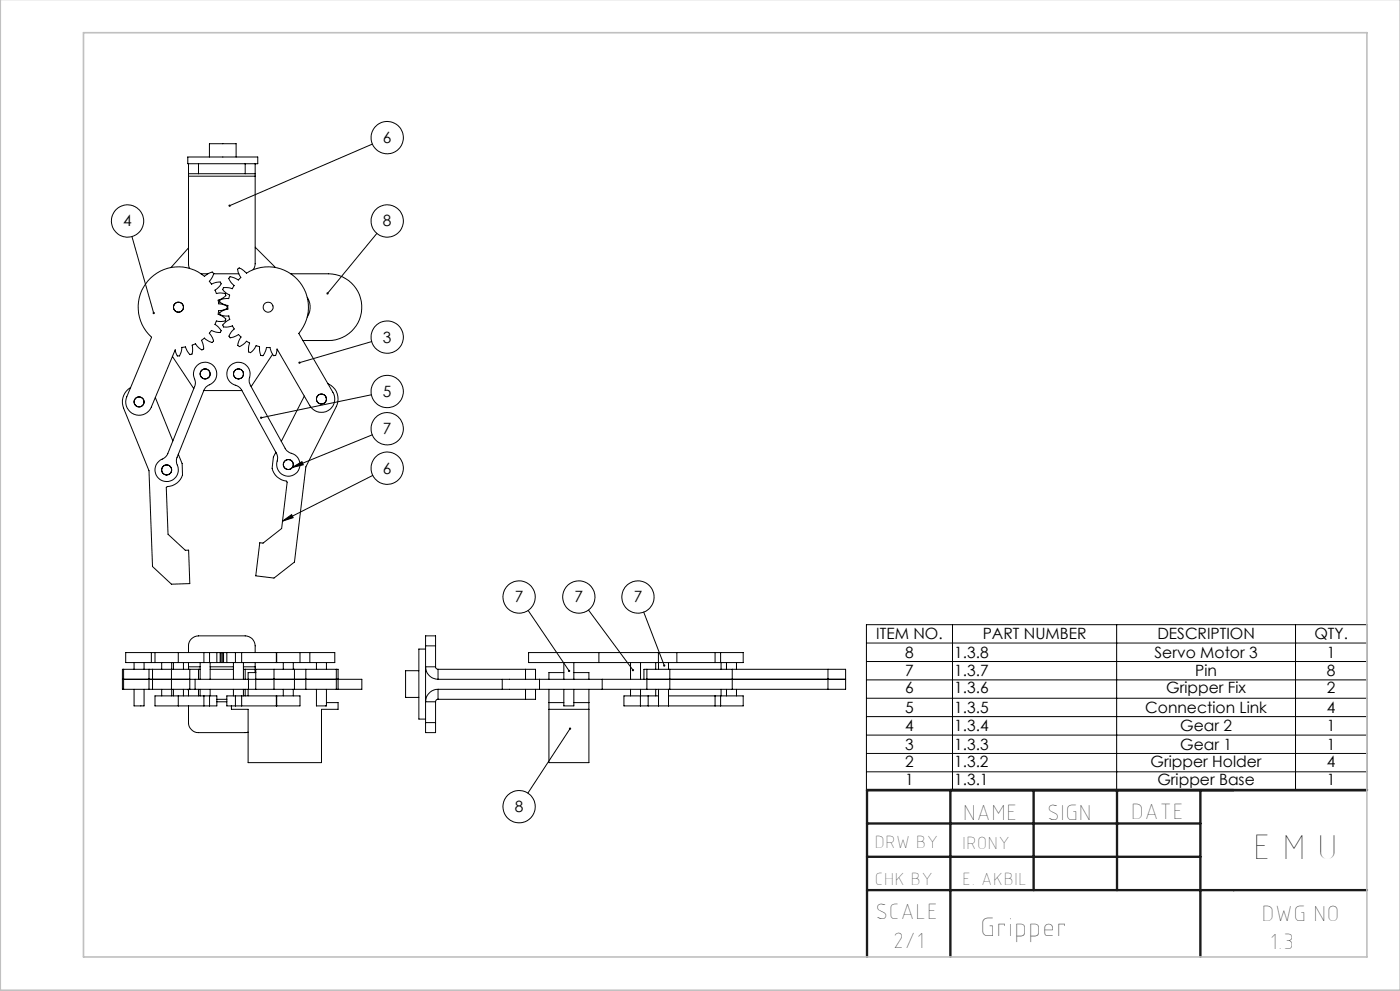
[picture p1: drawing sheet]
<svg xmlns="http://www.w3.org/2000/svg" width="420mm" height="297mm" viewBox="0 0 420 297" stroke-linecap="round" stroke-linejoin="round" font-family="sans-serif">
<g fill="none" stroke="#000" stroke-width=".3">
<path d="M56.6 49.1h-.3v-2h21v2h-.7M56.6 52.1h2.9M56.6 49.1h2.9M56.6 52.1v.7M56.6 52.8v26.3l.3 1.3M56.6 49.1v3M56.6 52.8h20M59.5 49.1v3M59.5 52.1h14.1M59.5 49.1h14.1M62.8 47.1v-4h8v4M73.6 52.1h3"/>
<path d="M73.6 49.1h3M73.6 49.1v3M76.6 52.1v.7M76.6 52.8v26.3l-.6 1.7M76.6 49.1v3M111.7 43.2l-42.8 18.5M39.6 70.9l6.5 22.9M56.6 74.3l-5.3 5.9M76.6 74.1l6.1 6.1M113.1 70l-14.9 17.9M45.2 83.3a12.1 12.1 0 0 1 16.1-.5l.8-.6a1.55 1.55 0 0 1 1.8-.5l.1 .1a1.79 1.79 0 0 1-.7 2l-.5 .5 .7 .9 .9-.4a1.52 1.52 0 0 1 1.8 0h.1a2.68 2.68 0 0 1-1.8 2.2l.4 1 1-.2a1.56 1.56 0 0 1 1.8 .4v.2a1.59 1.59 0 0 1-1.3 1.2l-1 .4 .2 1 1 .2a1.58 1.58 0 0 1 1.6 .8v.2a2.8 2.8 0 0 1-2.6 .9l-.1 .3a.81 .81 0 0 0 .9 1.2 1.54 1.54 0 0 1 1.3 1.3l-.1 .1a1.5 1.5 0 0 1-1.7 .3h-.3a.68 .68 0 0 0-1 .7l-.1 .2 .8 .6a1.48 1.48 0 0 1 .9 1.5l-.1 .2a4 4 0 0 1-2.7-.4l-.1 .1a.78 .78 0 0 0-.4 .8 .78 .78 0 0 0 .5 .6 1.39 1.39 0 0 1 .5 1.8l-.1 .1a1.61 1.61 0 0 1-1.7-.6l-.8-.6-.3 .3a.72 .72 0 0 0-.5 .6 .72 .72 0 0 0 .4 .7 1.39 1.39 0 0 1-.1 1.8l-.1 .1a2.85 2.85 0 0 1-2.1-1.8l-1 .4 .2 1.1a1.38 1.38 0 0 1-.5 1.7h-.1a1.73 1.73 0 0 1-1.3-1.6l-.3-.6-1.1 .1-.1 1a1.45 1.45 0 0 1-.9 1.6h-.3l-.6-1.9-7.2 17.2a4 4 0 0 1-5.2 2.1 4 4 0 0 1-2.2-5.2l7.5-17.8a12.1 12.1 0 0 1-.3-17.8zM60.3 82.1h2.1"/>
<path d="M64.1 82.1h7.5M71.3 80.7l.1-.2a.72 .72 0 0 1 1.2 .2l1.3 1.2a12.1 12.1 0 0 1 15.7 2.2 12.1 12.1 0 0 1 0 15.8l10.3 17.7a4 4 0 0 1-1.5 5.4 4 4 0 0 1-5.4-1.4l-9.9-17-.1 .7a1.05 1.05 0 0 1-.6 1.3h-.1a2.73 2.73 0 0 1-1.2-2.1l-.1-.4h-.2a.81 .81 0 0 0-.9 .2 .81 .81 0 0 0-.2 .8 1.48 1.48 0 0 1-1.1 1.5h-.1a1.82 1.82 0 0 1-.6-2 .77 .77 0 0 0-1-1l-.6 .9a1.55 1.55 0 0 1-1.4 1.1l-.1-.1a1.49 1.49 0 0 1-.2-1.7l.3-1-.8-.5-.9 .7a1.36 1.36 0 0 1-1.6 .7l-.1-.1a2.71 2.71 0 0 1 .8-2.6l-.2-.2a.82 .82 0 0 0-1.4-.1 1.76 1.76 0 0 1-1.8 .4l-.1-.2a1.84 1.84 0 0 1 1-1.8l.5-.5-.6-1-.9 .3a1.74 1.74 0 0 1-1.8-.1l-.1-.2a1.55 1.55 0 0 1 1.2-1.4l.8-.5-.2-1h-1.1a1.59 1.59 0 0 1-1.7-.7v-.1a1.9 1.9 0 0 1 1.8-1.1 .65 .65 0 0 0 .6-1l.1-.3-1-.2a1.51 1.51 0 0 1-1.5-1.1v-.1a1.89 1.89 0 0 1 2-.6h.7l.1-.3a.81 .81 0 0 0-.7-1.3 1.49 1.49 0 0 1-1.1-1.4l.1-.1a1.81 1.81 0 0 1 2-.1l.7 .2 .1-.2a.81 .81 0 0 0 .3-.8 .81 .81 0 0 0-.6-.6 1.63 1.63 0 0 1-.7-1.6 .72 .72 0 0 1 1.2-.1l.9 .4a.74 .74 0 0 0 1.2-.3zM87.2 82.1h11.3a10 10 0 0 1 10 10 10 10 0 0 1-10 10h-7.6M92.2 89.1a5.5 5.5 0 0 1 0 5.9M39.2 116.1a5 5 0 0 0-2.1 6.2l7.6 18.8 1.1 28.7 5.6 5.3 5.5-.2-.3-10h-1l-5.2-4.8-.5-14 .3-.3a5 5 0 0 0 4.6-3.4l-.2-3.4-1.1-2.9M46.6 119.2l5.3 12.9M51.7 106.8l6.4 9.7M59.2 109.4a3.5 3.5 0 0 1 5.5 1.2 3.5 3.5 0 0 1-2.4 5l-1.1 1.4-8.1 20.1a3.4 3.4 0 0 0 .3 2.9 3.5 3.5 0 0 1-2.7 4.2 3.5 3.5 0 0 1-4.2-2.7 3.5 3.5 0 0 1 2.7-4.2l1-1.1 8.2-20.4a3.2 3.2 0 0 0-.3-2.9 3.6 3.6 0 0 1 1.1-3.5zM61.1 117h11.5M69.3 109.4a3.6 3.6 0 0 1 4.5 0 3.6 3.6 0 0 1 1 4.3l.3 1.8 10.4 18.9a3.6 3.6 0 0 0 2.5 1.7 3.5 3.5 0 0 1 1.7 4.6 3.5 3.5 0 0 1-4.6 1.8 3.5 3.5 0 0 1-1.9-4.6l.1-.9-.4-1.2-10.4-18.9a3.5 3.5 0 0 0-2.5-1.7 3.5 3.5 0 0 1-.7-5.8zM81.8 106.2l-6.4 9.6M91.3 118.7l-6.9 13.6"/>
<path d="M98.4 115a4.9 4.9 0 0 1 2.5 6.8l-9.1 18.1-3.5 28.5-6.1 4.8-5.5-.6 1.2-9.9 1 .1 5.6-4.4 1.6-13.9-.2-.3a4.9 4.9 0 0 1-4.3-3.8l.4-3.5 .8-1.4M111.4 118.3l-33 6.9M111.5 102.4l-21.6 6.3M111.7 130.3l-24 9.8M84.8 156.2l2.7-2 .4 .9zM87.7 140.1l2.9-1.7 .4 .9zM111.8 142.5l-27 13.7M40.2 198.6v2M43.2 198.6v2M45.4 195.6h-7.7v3h7.7M45.4 198.6h1.1M45.4 195.6h1.1"/>
<path d="M45.4 195.6v3M46.5 195.6h7M46.5 198.6h7M46.5 195.6v3M48.5 198.6v2M51.5 198.6v2M52 198.6v2M53.5 195.6v3M53.5 198.6h7.7M53.5 195.6h7.7M55 198.6v2M56.6 199.8v.8"/>
<path d="M56.6 195.6a4.5 4.5 0 0 1 .8-4.2l1-.6 1.1-.2h14.1a3 3 0 0 1 3 3v2M56.6 198.6v1.2M56.6 199.8h3.4M60 198.6v5M61.2 198.6h1.7M61.2 195.6h1.7M61.2 195.6v3M62.9 198.6h2.2M62.9 195.6h2.2M62.9 195.6v3M63 198.6v5M63 199.8h7"/>
<path d="M65.1 198.6h.9M65.1 195.6h.9M65.1 195.6v3M66 198.6h.4M66 195.6h.4M66 195.6v3M66.4 198.6h.4M66.4 195.6h.4M66.4 195.6v3M66.8 198.6h.3M66.8 195.6h.3M66.8 195.6v3"/>
<path d="M67.1 198.6h1M67.1 195.6h1M67.1 195.6v3M68.1 195.6h2.5M68.1 198.6h2.5M68.1 195.6v3M70 198.6v5M70.6 195.6h1.9M70.6 198.6h1.9M70.6 195.6v3M72.5 198.6h10.5M72.5 195.6h10.5"/>
<path d="M72.5 195.6v3M73 198.6v5M73 199.8h3.6M76.6 199.8v.8M76.6 198.6v1.2M82.9 195.6v3M83 195.6h7M83 198.6h7M83 195.6v3M85 198.6v2M88 198.6v2M90 195.6v3"/>
<path d="M90 198.6h3M90 195.6h3M93 195.6h7.4v3h-7.4M93 195.6v3M94.9 198.6v2M97.9 198.6v2M127.7 199.8v10.5M127.7 194.5h-2v21h2M127.7 199.8a3.8 3.8 0 0 0 3.7 3.8M127.7 193.6v-3h3v3M127.7 199.8h3M127.7 193.6v6.2"/>
<path d="M127.7 193.6h3M130.7 199.8l.2 .6 .5 .2M130.7 193.6v6.2M158.4 182.9l12.3 18.2M169.2 198.6v5M172.2 198.6v5M176.5 182.8l13.4 18M179.7 198.6h23.4M179.7 195.6h-21.1v3h21.1M179.7 195.6h17.8M179.7 195.6v3M189.2 198.6v5"/>
<path d="M192.2 198.6v5M193.1 183.4l6.2 16.1M196.7 198.6v2M197.5 195.6h5.6M197.5 195.6l.1 5M200.6 198.6v2M203.1 198.6h11.4M203.1 195.6h11.4M203.1 195.6v3M214.5 198.6h1.7M214.5 195.6h1.7M214.5 195.6v3"/>
<path d="M216.2 195.6h6.8v3h-6.8M216.2 195.6v3M216.3 198.6v2M217.9 198.6v2M220.9 198.6v2M259.9 187.2h150.2v49.6h-150.2zM259.9 198.3h150.2M259.9 192.7h150.2M285.7 187.2v49.6M335 187.2v49.6M388.7 187.2v49.6M36.7 203.6h71.8v3h-7.1"/>
<path d="M37.1 200.6h-.4v6h.4M37.1 200.6h19.8M37.1 206.6h63.8M37.1 200.6v6M40.2 206.6v5h3v-5M44.7 200.6v6M45.8 200.6v6M48.5 206.6v2M51.4 200.6v6M51.5 206.6v2M52 206.6v2M53.5 208.6h-7v3h7"/>
<path d="M53.5 208.6v3M53.5 211.6h7.7M53.5 208.6h7.7M55 206.6v2M56.4 206.6l.2 .5M56.6 211.6v5a3 3 0 0 0 2.9 3l14.9-.2M56.6 206.6v2M56.9 200.6h2.6M56.9 200.6v6M58.5 203.6v3M59.5 200.6v3M59.5 206.6v2"/>
<path d="M59.5 200.6h.5M60 206.6v2M61.2 211.6h1.7M61.2 208.6h1.7M61.2 208.6v3M62.9 208.6h2.2v3h-2.2M62.9 208.6v3M63 206.6v2M63 200.6h7M65.1 209.6h3M65.1 210.3h3M70 206.6v2"/>
<path d="M70.6 211.6h1.9M70.6 208.6h1.9M70.6 208.6h-2.5v3h2.5M70.6 208.6v3M72.5 211.6h10.5M72.5 208.6h10.5M72.5 208.6v3M73 206.6v2M73 200.6h.6M73.6 200.6h3M73.6 200.6v3M73.6 206.6v2"/>
<path d="M74.4 206.6v2M74.5 203.6v3M76.6 201l.1 .5M76.6 200.6v1M76.7 201.6h-2.3v2M82.2 200.6v6M82.9 208.6v3M83 208.6h7v3h-7M83 208.6v3M85 206.6v2M88 206.6v2M88.3 200.6v6"/>
<path d="M91.8 200.6v6M94.9 206.6v5h3v-5M97.9 210.6h3.5v2h-5v16h-22v-16h-5v-1M100.9 200.6h.5v6M100.9 206.6h.5M100.9 200.6h-24.2v6M100.9 200.6v6M125.7 201h-4v8h4M127.7 216.6v3h3v-3M127.7 210.3h3M127.7 216.6h3M127.7 210.3v6.3"/>
<path d="M130.7 210.3v6.3M131.4 209.6l-.6 .3-.1 .4M131.4 206.6a3.8 3.8 0 0 0-3.7 3.7M131.4 203.6h122.3M131.4 209.6h26.3M131.4 200.6h26.3M131.4 206.6h62.7M131.4 200.6v3M131.4 206.6v3M150.7 203.6v3M157.7 200.6h3v3M157.7 200.6v3"/>
<path d="M157.7 206.6v3M160.7 206.6v3h-3M161.9 203.6v3M164.7 206.6v22h12v-22M164.7 210.6h4.5M164.7 212.6h12M169.2 206.6v5h3v-5M169.2 201.6h-4.5v2M171 218.4l-12.6 19.3M172.2 201.6h4.5v2M172.2 210.6h4.5M180.7 203.6v3"/>
<path d="M189.2 206.6v2M192.1 211.6h2.4M192.2 206.6l-.1 5M194.1 200.6h-.9v3M194.1 206.6h6.8M194.1 200.6h6.8M194.1 200.6v6M194.5 208.6h-7.3v3h4.9M194.5 211.6h3.1M194.5 208.6h3.1M194.5 208.6v3M196.7 206.6v2"/>
<path d="M197.6 211.6h3M197.6 206.6v5M200.6 211.6h13.9M200.6 208.6h13.9M200.6 206.6v5M200.9 200.6h52.8v6h-52.8M200.9 200.6v6M214.5 208.6h1.7M214.5 211.6h1.7M214.5 208.6v3M216.2 208.6h6.8v3h-6.8M216.2 208.6v3"/>
<path d="M216.3 206.6v2M217.9 206.6v2M219.7 200.6v6M220.9 206.6v2M248.4 200.6v6M259.9 203.8h150.2M259.9 209.3h150.2M259.9 214.8h150.2M259.9 220.3h150.2M259.9 225.8h150.2M259.9 231.3h150.2"/>
<circle cx="116.2" cy="41.3" r="4.8"/>
<circle cx="38.3" cy="66.2" r="4.8"/>
<circle cx="116.2" cy="66.2" r="4.8"/>
<circle cx="53.5" cy="92" r="1.51"/>
<circle cx="53.5" cy="92.1" r="1.5"/>
<circle cx="80.4" cy="92.1" r="1.49"/>
<circle cx="61.5" cy="112.1" r="1.5"/>
<circle cx="61.6" cy="112.1" r="1.5"/>
<circle cx="71.5" cy="112.1" r="1.5"/>
<circle cx="71.6" cy="112.1" r="1.5"/>
<circle cx="96.4" cy="119.6" r="1.49"/>
<circle cx="116.2" cy="101" r="4.8"/>
<circle cx="116.2" cy="117.3" r="4.8"/>
<circle cx="41.7" cy="120.4" r="1.51"/>
<circle cx="41.7" cy="120.5" r="1.49"/>
<circle cx="86.5" cy="139.2" r="1.49"/>
<circle cx="86.5" cy="139.2" r="1.5"/>
<circle cx="116.2" cy="128.5" r="4.8"/>
<circle cx="50" cy="140.8" r="1.51"/>
<circle cx="116.2" cy="140.3" r="4.8"/>
<circle cx="155.7" cy="178.9" r="4.8"/>
<circle cx="173.7" cy="178.9" r="4.8"/>
<circle cx="191.4" cy="178.9" r="4.8"/>
<circle cx="155.7" cy="241.8" r="4.8"/>
</g>
<path d="M285.1 236.8v50M310.1 236.8v30M335.1 236.8v30M360.1 236.8v50M410.1 236.8h-150v50M260.1 246.8h100M260.1 256.8h100M260.1 266.8h150" fill="none" stroke="#191924" stroke-width=".7"/>
<path d="M.1 -.1v296.9h419.9M25 9.8h385.1v277h-385.1z" fill="none" stroke="#c0c0c0" stroke-width=".5"/>
<path d="M98 87.7v.5l.2-.3-.2 .3a.34 .34 0 0 0 .5 0 .34 .34 0 0 0 0-.5 .34 .34 0 0 0-.5 0zM84.8 156.2l2.7-2 .4 .9zM89.7 108.4l-.2 .4 .4-.1-.4 .1a.33 .33 0 0 0 .5 .2 .33 .33 0 0 0 .1-.5 .33 .33 0 0 0-.4-.1zM45.9 93.6l-.1 .4 .4 .2-.1-.4 .3 .3v-.4zM78.1 125l-.1 .3 .4-.1-.4 .1a.34 .34 0 0 0 .5 .2 .34 .34 0 0 0 .1-.5 .34 .34 0 0 0-.5 0zM68.7 61.4l-.1 .4 .3-.1-.3 .1a.34 .34 0 0 0 .5 .1 .34 .34 0 0 0 .1-.5 .34 .34 0 0 0-.5 0zM87.7 140.1l2.9-1.7 .4 .9zM170.5 200.8v.5l.4 .1-.2-.3 .2 .3 .1-.5zM189.7 200.6l-.1 .4 .5 .1-.2-.3 .2 .3 .1-.4zM199 199.2v.5l.4 .1-.1-.3 .2 .2 .1-.4zM170.7 218.2a.35 .35 0 0 0 .1 .4 .35 .35 0 0 0 .5 0 .35 .35 0 0 0-.1-.5l-.2 .3 .2-.3z" fill="#000"/>
<text font-size="11.1" x="375.8" y="257.4">E M U</text>
<text font-size="8.3" x="294" y="280.6">Gripper</text>
<g font-size="6.9">
<text x="288.9" y="245.7">NAME</text>
<text x="314" y="245.7">SIGN</text>
<text x="339.2" y="245.5">DATE</text>
<text x="262.5" y="275.3">SCALE</text>
<text x="378.4" y="275.9">DWG NO</text>
<text x="267.8" y="284.2">2/1</text>
<text x="380.9" y="284.5">1.3</text>
</g>
<g font-size="5.6">
<text x="262.4" y="254.2">DRW BY</text>
<text x="288.7" y="254.3">IRONY</text>
<text x="262.4" y="265.3">CHK BY</text>
<text x="288.7" y="265.2">E. AKBIL</text>
</g>
<g font-size="4.7">
<text x="114.9" y="42.9">6</text>
<text x="37" y="67.9">4</text>
<text x="114.9" y="67.9">8</text>
<text x="114.9" y="102.7">3</text>
<text x="114.9" y="119">5</text>
<text x="114.9" y="130.1">7</text>
<text x="114.9" y="142">6</text>
<text x="154.5" y="180.6">7</text>
<text x="172.4" y="180.6">7</text>
<text x="190.1" y="180.6">7</text>
<text x="262.9" y="191.6">ITEM NO.</text>
<text x="294.8" y="191.6">PART NUMBER</text>
<text x="347.2" y="191.6">DESCRIPTION</text>
<text x="394.3" y="191.6">QTY.</text>
<text x="271.6" y="197.1">8</text>
<text x="286.3" y="197.1">1.3.8</text>
<text x="346.4" y="197.1">Servo Motor 3</text>
<text x="398.1" y="197.1">1</text>
<text x="271.5" y="202.7">7</text>
<text x="286.3" y="202.7">1.3.7</text>
<text x="358.6" y="202.7">Pin</text>
<text x="398.1" y="202.7">8</text>
<text x="271.5" y="207.7">6</text>
<text x="286.3" y="207.7">1.3.6</text>
<text x="349.9" y="207.7">Gripper Fix</text>
<text x="398.1" y="207.7">2</text>
<text x="271.5" y="213.7">5</text>
<text x="286.3" y="213.7">1.3.5</text>
<text x="343.6" y="213.7">Connection Link</text>
<text x="398.1" y="213.7">4</text>
<text x="271.5" y="219.2">4</text>
<text x="286.2" y="219.2">1.3.4</text>
<text x="354.1" y="219.2">Gear 2</text>
<text x="398.1" y="219.2">1</text>
<text x="271.5" y="224.7">3</text>
<text x="286.2" y="224.7">1.3.3</text>
<text x="354" y="224.7">Gear 1</text>
<text x="398.1" y="224.7">1</text>
<text x="271.5" y="229.8">2</text>
<text x="286.2" y="229.8">1.3.2</text>
<text x="345.2" y="229.8">Gripper Holder</text>
<text x="398.1" y="229.8">4</text>
<text x="271.5" y="235.3">1</text>
<text x="286.2" y="235.3">1.3.1</text>
<text x="347.2" y="235.3">Gripper Base</text>
<text x="398.1" y="235.3">1</text>
<text x="154.5" y="243.4">8</text>
</g>
</svg>
